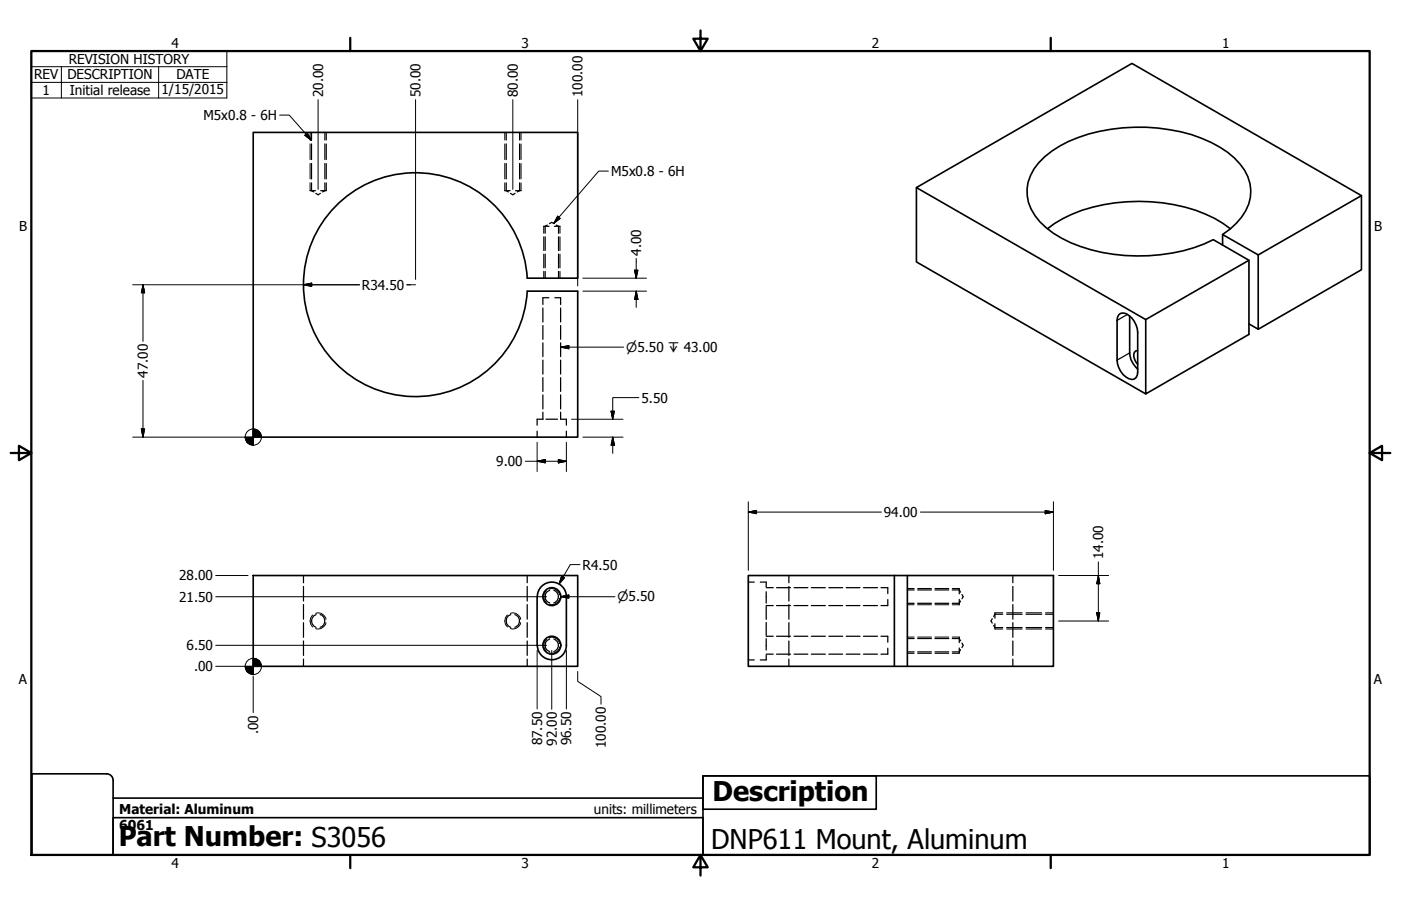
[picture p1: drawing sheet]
<svg xmlns="http://www.w3.org/2000/svg" width="432mm" height="279mm" viewBox="0 0 432 279" stroke-linecap="round" stroke-linejoin="round" font-family="sans-serif">
<!-- layer: Hidden (ANSI) -->
<g fill="none" stroke="#000" stroke-width=".38">
<path d="M95.6 58.8h1.6M96 56.4v2.4l.7 .4M96 40.8v2.4M96 44.4v4.8M96 50.4v4.8M97.3 59.6l.7 .5 .7-.5M98.9 58.8h1.7M100.1 56.4v2.4l-.7 .4M100.1 40.8v2.4M100.1 44.4v4.8M100.1 50.4v4.8M155.6 58.8h1.6"/>
<path d="M156 56.4v2.4l.7 .4M156 40.8v2.4M156 44.4v4.8M156 50.4v4.8M157.4 59.6l.7 .5 .6-.5M158.9 58.8h1.7M160.1 56.4v2.4l-.7 .4M160.1 40.8v2.4M160.1 44.4v4.8M160.1 50.4v4.8M167.6 69.8h1.6M168 73v4.3"/>
<path d="M168 78.4v4.2M168.7 69.4l-.7 .4v2.1M169.4 69l.7-.4 .7 .4M170.9 69.8h1.7M171.4 69.4l.7 .4v2.1M172.1 73v4.3M172.1 78.4v4.2M167.3 95v4.3M168 83.7v2.1M169.2 91.8h-1.9v2.1M171 91.8h1.8v2.1M172.1 83.7v2.1"/>
<path d="M172.8 95v4.3M167.3 100.4v4.2M167.3 105.7v4.3M167.3 111.1v4.3M167.3 116.5v4.2M172.8 100.4v4.2M172.8 105.7v4.3M172.8 111.1v4.3M172.8 116.5v4.2M165.5 133v1.8M167.3 127.1l.1 2.2h-1.9v1.8M167.3 121.8v4.3"/>
<path d="M168.3 129.3h3.5M172.8 127.1v2.2h1.8v1.8M172.8 121.8v4.3M174.6 133v1.8M93.5 177.5v2.2M162.5 177.5v2.2M230.6 179.5h1.9M234.3 179.5h1.9v1.5M243.1 177.5v2.2M312.2 177.5v2.2M93.5 180.8v4.6M93.5 186.4v4.5"/>
<path d="M93.5 192v4.5M93.5 197.7v4.4M97.4 189.5a2.09 2.09 0 0 0-1.4 2 2.09 2.09 0 0 0 1.4 2M98.7 189.5a2.02 2.02 0 0 1 1.4 2 2.02 2.02 0 0 1-1.4 1.9M157.4 189.5a2.09 2.09 0 0 0-1.4 2 2.09 2.09 0 0 0 1.4 2M158.7 189.5a2.02 2.02 0 0 1 1.4 2 2.02 2.02 0 0 1-1.4 1.9M162.5 180.8v4.6M162.5 186.4v4.5M162.5 192v4.5M162.5 197.7v4.4M169.4 182.1a2.04 2.04 0 0 0-1.4 1.9 2.04 2.04 0 0 0 1.4 1.9M169.4 197a2.09 2.09 0 0 0-1.4 2 2.09 2.09 0 0 0 1.4 2"/>
<path d="M170.7 182.1a2.02 2.02 0 0 1 1.4 1.9 2.02 2.02 0 0 1-1.4 1.9M170.7 197a2.02 2.02 0 0 1 1.4 2 2.02 2.02 0 0 1-1.4 1.9M236.2 182.5v3.5M236.2 187v4M236.2 192v4M236.2 197v3.5M236.2 181.2h2.1M236.2 186.8h2.1M236.2 196.2h2.1M239.3 181.2h4.3M239.3 186.8h4.3M239.3 196.2h4.3"/>
<path d="M243.1 180.8v4.6M243.1 186.4v4.5M243.1 192v4.5M243.1 197.7v4.4M244.7 181.2h4.3M244.7 186.8h4.3M244.7 196.2h4.3M250.1 181.2h4.3M250.1 186.8h4.3M250.1 196.2h4.3M255.5 181.2h4.2M255.5 186.8h4.2"/>
<path d="M255.5 196.2h4.2M260.8 181.2h4.2M260.8 186.8h4.2M260.8 196.2h4.2M266.1 181.2h4.3M266.1 186.8h4.3M266.1 196.2h4.3M271.5 181.2h2.1v1.9M271.5 196.2h2.1v1.9M273.6 184.9v1.9h-2.1M273.6 199.9v1.8h-2.1M279.7 186.1h2"/>
<path d="M279.7 181.9h2M279.7 196.9h2M282.8 186.1h4.3M282.8 181.9h4.3M282.8 196.9h4.3M288.2 186.1h4.2M288.2 181.9h4.2M288.2 196.9h4.2M293.5 181.9h2.2l.3 .7M293.5 196.9h2.2l.3 .7M295.7 181.5v1.6M295.7 184.8v1.7"/>
<path d="M295.7 196.5v1.7M295.7 199.8v1.7M296 185.4l-.3 .7h-2.2M296.5 183.3l.4 .7-.4 .7M296.5 198.3l.4 .7-.4 .7M305.8 190.8l-.4 .7 .4 .7M306.3 192.8l.3 .7h2.5M306.6 189v1.6M306.6 192.3v1.7M309.1 189.4h-2.5l-.3 .7M310.3 189.4h4.7M310.3 193.5h4.7"/>
<path d="M312.2 180.8v4.6M312.2 186.4v4.5M312.2 192v4.5M312.2 197.7v4.4M316.2 189.4h4.9M316.2 193.5h4.9M322.3 189.4h2.4M322.3 193.5h2.4M93.5 203.3v2.2M162.5 203.3v2.2M230.6 203.5h1.9M236.2 202v1.5h-1.9"/>
<path d="M236.2 201.7h2.1M239.3 201.7h4.3M243.1 203.3v2.2M244.7 201.7h4.3M250.1 201.7h4.3M255.5 201.7h4.2M260.8 201.7h4.2M266.1 201.7h4.3M279.7 201h2M282.8 201h4.3M288.2 201h4.2M296 200.3l-.3 .7h-2.2"/>
<path d="M312.2 203.3v2.2"/>
</g>
<!-- layer: Hidden Narrow (ANSI) -->
<g fill="none" stroke="#000" stroke-width=".31">
<path d="M95.6 40.8v2.4M95.6 44.4v4.8M95.6 50.4v4.8M95.6 56.4v2.4M100.6 40.8v2.4M100.6 44.4v4.8M100.6 50.4v4.8M100.6 56.4v2.4M155.6 40.8v2.4M155.6 44.4v4.8M155.6 50.4v4.8M155.6 56.4v2.4"/>
<path d="M160.6 40.8v2.4M160.6 44.4v4.8M160.6 50.4v4.8M160.6 56.4v2.4M167.6 69.8v2.1M167.6 73v4.3M167.6 78.4v4.2M172.6 69.8v2.1M172.6 73v4.3M172.6 78.4v4.2M167.6 83.7v2.1M172.6 83.7v2.1"/>
<path d="M96.4 189.7a2.47 2.47 0 0 0 0 3.7M97.3 189.2a2.34 2.34 0 0 1 3.2 1.8M100.5 192a2.46 2.46 0 0 1-3.2 1.9M156.4 189.7a2.47 2.47 0 0 0 0 3.7M157.3 189.2a2.34 2.34 0 0 1 3.2 1.8M160.5 192a2.46 2.46 0 0 1-3.2 1.9M168.4 182.2a2.4 2.4 0 0 0 0 3.6M168.4 197.2a2.47 2.47 0 0 0 0 3.7M169.3 181.7a2.35 2.35 0 0 1 3.2 1.8M169.3 196.7a2.34 2.34 0 0 1 3.2 1.8M172.5 184.5a2.39 2.39 0 0 1-3.2 1.8M172.5 199.5a2.37 2.37 0 0 1-3.2 1.9"/>
<path d="M279.7 186.5h2M279.7 181.5h2M279.7 196.5h2M282.8 186.5h4.3M282.8 181.5h4.3M282.8 196.5h4.3M288.2 186.5h4.2M288.2 181.5h4.2M288.2 196.5h4.2M293.5 186.5h2.2M293.5 181.5h2.2M293.5 196.5h2.2"/>
<path d="M306.6 189h2.5M306.6 194h2.5M310.3 189h4.7M310.3 194h4.7M316.2 189h4.9M316.2 194h4.9M322.3 189h2.4M322.3 194h2.4M279.7 201.5h2M282.8 201.5h4.3M288.2 201.5h4.2M293.5 201.5h2.2"/>
</g>
<!-- layer: Visible (ANSI) -->
<g fill="none" stroke="#000" stroke-width=".51">
<path d="M78 40.8h100.1v45h-15.6a34.5 34.5 0 0 0-52.3-27.6 34.5 34.5 0 0 0 0 59.1 34.5 34.5 0 0 0 52.3-27.5h15.6v45h-100.1zM282.4 57.8v23l70.7 40.7M322.8 70.5a43 43 0 0 1 24.5-8.3 50.7 50.7 0 0 1 29.6 6.7l2.3 1.6M376.8 72.3a17.8 17.8 0 0 0 8.6-11.5 13.6 13.6 0 0 0-5-12.1 41.4 41.4 0 0 0-23.5-9.2 53.6 53.6 0 0 0-30.3 5.5 19.1 19.1 0 0 0-9.7 11.2 12.9 12.9 0 0 0 3.6 12.3 35.3 35.3 0 0 0 19.2 9.4 55.4 55.4 0 0 0 34.3-4l10.9 6.4v22.8l-31.8 18.4v-22.9M376.8 75.6v-3.3l11 6.3v22.9l-2.9-1.6M387.8 78.6l31.8-18.3-70.7-40.7-66.5 38.2 70.7 40.8 31.8-18.3M419.6 60.3v22.9l-31.8 18.3M344.3 98.8v12.3M78 177.5h100.1v28h-100.1zM275.7 177.5h-45.1v28h45.1M275.7 177.5v28M275.7 177.5h4"/>
<path d="M279.7 177.5h45v28h-45zM165.5 184v15M165.6 184a4.5 4.5 0 0 1 4.5-4.5 4.5 4.5 0 0 1 4.5 4.5v15M165.6 199a4.5 4.5 0 0 0 4.5 4.5 4.5 4.5 0 0 0 4.5-4.5M275.7 205.5h4"/>
<circle cx="170.1" cy="199" r="2.76"/>
<circle cx="170.1" cy="184" r="2.76"/>
</g>
<!-- layer: Visible Narrow (ANSI) -->
<path d="M347.5 97l-3.2 1.8M348.2 108.8l-3.9 2.3" fill="none" stroke="#000" stroke-width=".38"/>
<path d="M344.3 98.8a2.01 2.01 0 0 1 1.2-2.2 2.01 2.01 0 0 1 2.4 .7 6.9 6.9 0 0 1 2.7 5.2v12.2a1.87 1.87 0 0 1-.7 1.9 1.87 1.87 0 0 1-2 .2 6.7 6.7 0 0 1-3.6-5.7M348.2 97.5v11.3a6.9 6.9 0 0 0 2.4 5.1M350.6 108.1a1.32 1.32 0 0 0-1.2 1.8l.7 1.7 .5 .7" fill="none" stroke="#000" stroke-width=".51"/>
<!-- layer: Border (ANSI) -->
<path d="M9.7 15.7h412.4v248h-412.4zM107.9 11.7v4M215.9 9.4v6.3l-2.2-3.8h4.4l-2.2 3.8M323.8 11.7v4M3.3 139.7h6.4l-3.9-2.2v4.4l3.9-2.2M422.1 139.7l3.9 2.2v-4.4l-3.9 2.2h6.4M107.9 263.7v4M215.9 263.7l2.2 3.8h-4.4l2.2-3.8v6.3M323.8 263.7v4" fill="none" stroke="#000" stroke-width=".7"/>
<!-- layer: Title (ANSI) -->
<path d="M32.9 238.6a2 2 0 0 1 2 2v23.1h-25.1v-25.1h23.1M216.7 239.3h53.4v10.3h-53.4zM216.7 239.3h205.4v24.4h-205.4zM34.9 252.2h181.8v11.5h-181.8zM34.9 246.1h181.8" fill="none" stroke="#000" stroke-width=".51"/>
<!-- layer: Symbol (ANSI) -->
<path d="M9.7 20.6v-4.9h60.2v4.9M9.7 25.4h60.2M18.9 20.6v9.6M48.9 20.6v9.6M69.9 20.6h-60.2v4.8M69.9 20.6v9.6h-60.2v-4.8M86.2 35.5h3l6.8 7.8M94 41.7l.7-.6 1.3 2.2zM187.5 52.8h-3l-13.8 16.1M171.9 66.7l.8 .7-2 1.5zM172.8 107.1l2.5-.5v1zM172.8 107.1h19.4" fill="none" stroke="#000" stroke-width=".31"/>
<!-- layer: Dimension (ANSI) -->
<g fill="none" stroke="#000" stroke-width=".31">
<path d="M98 30.7v27.7M128.1 30.7v55.5M158.1 30.7v27.7M178.1 30.7v57.5M196.1 79.7v6.1M40.9 87.8h69.9M44.1 87.8l.5 2.5h-1zM44.1 87.8v17.5M93.5 87.8l2.6-.5v1zM125.4 87.8h2.7M179.6 85.8h19.7M179.6 89.8h19.7"/>
<path d="M195.6 83.3h1l-.5 2.5zM196.1 89.8l.5 2.5h-1zM196.1 89.8v5M44.1 117.3v17.5M40.9 134.8h34.8M43.6 132.3h1l-.5 2.5zM165.5 136.4v9M174.6 136.4v9M176.1 129.3h15.9M179.6 134.8h12.4M188.3 126.8h1.1l-.6 2.5zM188.8 134.8l.6 2.5h-1.1z"/>
<path d="M188.8 134.8v5M196.9 122.6h-8.1v6.7M161.9 142.2h12.7M165.5 142.2l2.6-.5v1zM172.1 141.7l2.5 .5-2.5 .5zM230.6 157.9l2.6-.5v1zM230.6 157.9h41.1M230.6 154.7v21.2M283.7 157.9h41M322.1 157.4l2.6 .5-2.6 .5zM324.7 154.7v21.2M66.5 177.5h10"/>
<path d="M173.1 177.7l.9 .5-1.7 1.9zM178.8 174.1h-3l-3.5 6M326.3 177.5h15.4M338.5 177.5l.5 2.5h-1zM338.5 173.3v18.2M66.5 199h102M66.5 184h102M172.8 184l2.5-.5v1zM172.8 184h16.7M326.3 191.5h15.4M338 189h1l-.5 2.5zM66.5 205.5h9.2"/>
<path d="M78 208.5v11.3M165.5 200.6v18M170.1 200.6v18.2M174.6 200.6v18M178.1 207.1v3l7.1 4.7v2.4"/>
<circle cx="78.1" cy="134.8" r="2.51"/>
<circle cx="78.1" cy="205.5" r="2.51"/>
</g>
<g fill="#000" stroke="#000" stroke-width=".31">
<path d="M44.1 87.8l.5 2.5zM44.1 87.8l.5 2.5h-1zM93.5 87.8l2.6-.5zM93.5 87.8l2.6-.5v1zM195.6 83.3l.5 2.5zM195.6 83.3h1l-.5 2.5zM196.1 89.8l.5 2.5zM196.1 89.8l.5 2.5h-1zM43.6 132.3l.5 2.5zM43.6 132.3h1l-.5 2.5zM75.6 134.8l.7 1.8-.5-.8zM75.6 134.8l1.5 2.3-.8-.5z"/>
<path d="M75.6 134.8l2.4 2.5-.9-.2zM78 134.8h2.6zM78 132.3l2.6 2.5h-2.6zM78 132.3v5zM75.6 134.8h2.4v2.5zM75.6 134.8h2.4zM79.8 133l.6 .9 .2 .9zM79 132.5l.8 .5 .8 1.8zM78 132.3l1 .2 1.6 2.3zM188.3 126.8l.5 2.5zM188.3 126.8h1.1l-.6 2.5zM188.8 134.8l.6 2.5z"/>
<path d="M188.8 134.8l.6 2.5h-1.1zM165.5 142.2l2.6-.5zM165.5 142.2l2.6-.5v1zM172.1 142.7l2.5-.5zM172.1 141.7l2.5 .5-2.5 .5zM230.6 157.9l2.6-.5zM230.6 157.9l2.6-.5v1zM322.1 158.4l2.6-.5zM322.1 157.4l2.6 .5-2.6 .5zM173.1 177.7l-.8 2.4zM173.1 177.7l.9 .5-1.7 1.9zM172.8 184l2.5-.5z"/>
<path d="M172.8 184l2.5-.5v1zM338 189l.5 2.5zM338 189h1l-.5 2.5zM338.5 177.5l.5 2.5zM338.5 177.5l.5 2.5h-1zM75.6 205.5l.7 1.8-.5-.9zM75.6 205.5l1.5 2.3-.8-.5zM75.6 205.5l2.4 2.5-.9-.2zM78 205.5h2.6zM78 203l2.6 2.5h-2.6zM78 203v5zM75.6 205.5h2.4v2.5z"/>
<path d="M75.6 205.5h2.4zM79.8 203.7l.6 .8 .2 1zM79 203.2l.8 .5 .8 1.8zM78 203l1 .2 1.6 2.3z"/>
</g>
<!-- layer: Symbol (ANSI) -->
<path d="M94 41.7l2 1.6zM94 41.7l.7-.6 1.3 2.2zM171.9 66.7l-1.2 2.2zM171.9 66.7l.8 .7-2 1.5zM172.8 107.1l2.5-.5zM172.8 107.1l2.5-.5v1z" fill="#000" stroke="#000" stroke-width=".31"/>
<g font-size="8.4">
<text x="219.6" y="246.9">Description</text>
<text x="36.6" y="260.9">Part Number: S3056</text>
<text x="219.1" y="261.9">DNP611 Mount, Aluminum</text>
</g>
<g font-size="4.2">
<text x="52.8" y="14.7">4</text>
<text x="160.8" y="14.7">3</text>
<text x="268.7" y="14.7">2</text>
<text x="376.7" y="14.7">1</text>
<text x="21.2" y="19.7">REVISION HISTORY</text>
<text x="10.5" y="24.5">REV</text>
<text x="13.1" y="29.3">1</text>
<text x="20.8" y="24.5">DESCRIPTION</text>
<text x="21.5" y="29.4">Initial release</text>
<text x="49.8" y="29.1">1/15/2015</text>
<text x="54.4" y="24.5">DATE</text>
<text x="99.6" y="30" transform="rotate(-90 99.6 30)">20.00</text>
<text x="129.6" y="30" transform="rotate(-90 129.6 30)">50.00</text>
<text x="159.6" y="30" transform="rotate(-90 159.6 30)">80.00</text>
<text x="179.6" y="30" transform="rotate(-90 179.6 30)">100.00</text>
<text x="62.7" y="37">M5x0.8 - 6H</text>
<text x="188.3" y="54.3">M5x0.8 - 6H</text>
<text x="5.9" y="71.4">B</text>
<text x="423.5" y="71.4">B</text>
<text x="197.6" y="78.9" transform="rotate(-90 197.6 78.9)">4.00</text>
<text x="111.6" y="89.3">R34.50</text>
<text x="45.6" y="116.5" transform="rotate(-90 45.6 116.5)">47.00</text>
<text x="197.7" y="124.1">5.50</text>
<text x="153" y="143.8">9.00</text>
<text x="272.4" y="159.4">94.00</text>
<text x="340" y="172.5" transform="rotate(-90 340 172.5)">14.00</text>
<text x="55.2" y="179">28.00</text>
<text x="179.6" y="175.6">R4.50</text>
<text x="55.2" y="185.5">21.50</text>
<text x="57.5" y="200.5">6.50</text>
<text x="59.8" y="207">.00</text>
<text x="5.8" y="211.1">A</text>
<text x="423.4" y="211.1">A</text>
<text x="79.6" y="226.4" transform="rotate(-90 79.6 226.4)">.00</text>
<text x="167.1" y="229.9" transform="rotate(-90 167.1 229.9)">87.50</text>
<text x="171.6" y="230" transform="rotate(-90 171.6 230)">92.00</text>
<text x="176.1" y="229.9" transform="rotate(-90 176.1 229.9)">96.50</text>
<text x="186.8" y="230.7" transform="rotate(-90 186.8 230.7)">100.00</text>
<text x="36.8" y="251.1">Material: Aluminum</text>
<text x="183" y="251">units: millimeters</text>
<text x="36.8" y="256.1">6061</text>
<text x="52.8" y="267.7">4</text>
<text x="160.8" y="267.7">3</text>
<text x="268.7" y="267.7">2</text>
<text x="376.7" y="267.7">1</text>
</g>
<g font-size="4">
<text x="193" y="108.6">⌀5.50 ↧ 43.00</text>
<text x="190.3" y="185.5">⌀5.50</text>
</g>
</svg>
